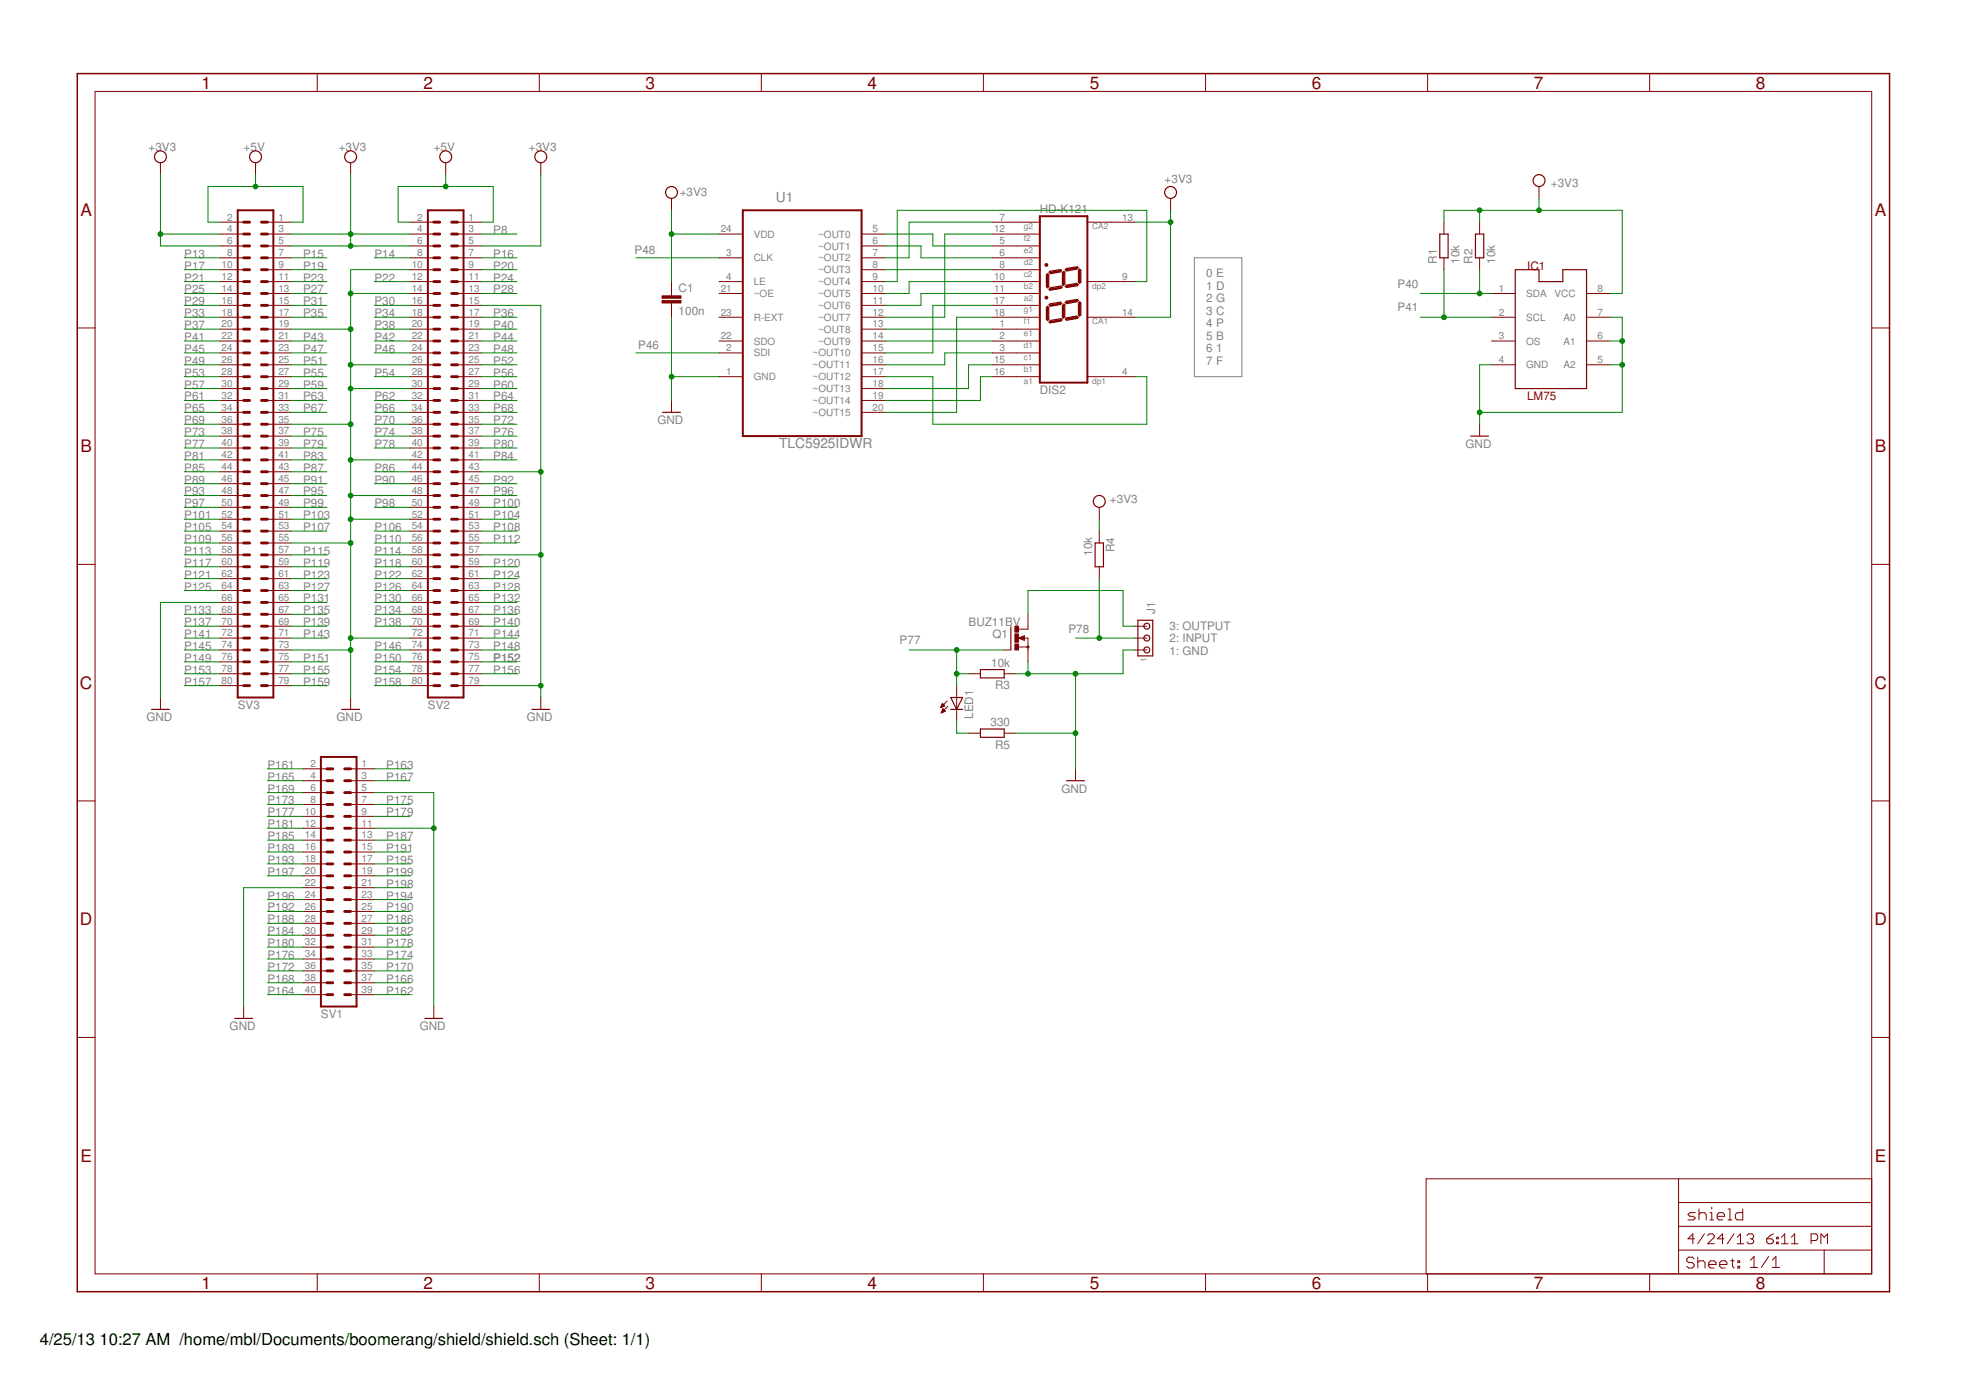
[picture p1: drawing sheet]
<svg xmlns="http://www.w3.org/2000/svg" width="420mm" height="297mm" viewBox="0 0 420 297" stroke-linecap="round" stroke-linejoin="round" font-family="sans-serif">
<path d="M255.2 55.1h10.2v25.4h-10.2z" fill="none" stroke="#808080" stroke-width=".21"/>
<g fill="none" stroke="#800000" stroke-width=".42">
<path d="M50.8 44.9h7.6v104.2h-7.6zM91.4 44.9h7.7v104.2h-7.7zM158.7 44.9h25.4v48.3h-25.4zM222.2 46.2h10.2v35.6h-10.2zM223.9 58.8v2.4M226.5 57.9l-2 .4M227.3 58.3v2.5M230.1 57.3l-2.2 .3M230.7 57.8v2.5M223.9 65.8v2.4M226.5 64.9l-2 .4M226.7 68.4l-2.3 .4"/>
<path d="M226.7 61.4l-2.3 .4M227.3 65.3v2.5M230.1 64.2l-2.2 .4M230.1 67.8l-2.2 .4M230.1 60.8l-2.2 .4M230.7 64.7v2.6M68.6 161.8h7.6v53.3h-7.6z"/>
<circle cx="219.7" cy="138.3" r=".13"/>
</g>
<g fill="none" stroke="#800000" stroke-width=".61">
<path d="M52.1 52.6h1.2M52.1 50h1.2M52.1 47.5h1.2M52.1 57.6h1.2M52.1 55.1h1.2M55.9 52.6h1.2M55.9 50h1.2M55.9 47.5h1.2M55.9 57.6h1.2M55.9 55.1h1.2M92.7 52.6h1.3M92.7 50h1.3"/>
<path d="M92.7 47.5h1.3M92.7 57.6h1.3M92.7 55.1h1.3M96.5 52.6h1.3M96.5 50h1.3M96.5 47.5h1.3M96.5 57.6h1.3M96.5 55.1h1.3M52.1 65.3h1.2M52.1 62.7h1.2M52.1 60.2h1.2M52.1 70.3h1.2"/>
<path d="M52.1 67.8h1.2M52.1 78h1.2M52.1 75.4h1.2M52.1 72.9h1.2M55.9 65.3h1.2M55.9 62.7h1.2M55.9 60.2h1.2M55.9 70.3h1.2M55.9 67.8h1.2M55.9 78h1.2M55.9 75.4h1.2M55.9 72.9h1.2"/>
<path d="M92.7 65.3h1.3M92.7 62.7h1.3M92.7 60.2h1.3M92.7 70.3h1.3M92.7 67.8h1.3M92.7 78h1.3M92.7 75.4h1.3M92.7 72.9h1.3M96.5 65.3h1.3M96.5 62.7h1.3M96.5 60.2h1.3M96.5 70.3h1.3"/>
<path d="M96.5 67.8h1.3M96.5 78h1.3M96.5 75.4h1.3M96.5 72.9h1.3M52.1 83h1.2M52.1 80.5h1.2M52.1 88.1h1.2M52.1 85.6h1.2M52.1 90.7h1.2M52.1 93.2h1.2M52.1 95.7h1.2M52.1 98.3h1.2"/>
<path d="M55.9 83h1.2M55.9 80.5h1.2M55.9 88.1h1.2M55.9 85.6h1.2M55.9 90.7h1.2M55.9 93.2h1.2M55.9 95.7h1.2M55.9 98.3h1.2M92.7 83h1.3M92.7 80.5h1.3M92.7 88.1h1.3M92.7 85.6h1.3"/>
<path d="M92.7 90.7h1.3M92.7 93.2h1.3M92.7 95.7h1.3M92.7 98.3h1.3M96.5 83h1.3M96.5 80.5h1.3M96.5 88.1h1.3M96.5 85.6h1.3M96.5 90.7h1.3M96.5 93.2h1.3M96.5 95.7h1.3M96.5 98.3h1.3"/>
<path d="M52.1 100.8h1.2M52.1 103.4h1.2M52.1 105.9h1.2M52.1 108.4h1.2M52.1 111h1.2M52.1 113.5h1.2M52.1 116h1.2M52.1 118.6h1.2M55.9 100.8h1.2M55.9 103.4h1.2M55.9 105.9h1.2M55.9 108.4h1.2"/>
<path d="M55.9 111h1.2M55.9 113.5h1.2M55.9 116h1.2M55.9 118.6h1.2M92.7 100.8h1.3M92.7 103.4h1.3M92.7 105.9h1.3M92.7 108.4h1.3M92.7 111h1.3M92.7 113.5h1.3M92.7 116h1.3M92.7 118.6h1.3"/>
<path d="M96.5 100.8h1.3M96.5 103.4h1.3M96.5 105.9h1.3M96.5 108.4h1.3M96.5 111h1.3M96.5 113.5h1.3M96.5 116h1.3M96.5 118.6h1.3M52.1 121.1h1.2M52.1 123.7h1.2M52.1 126.2h1.2M52.1 128.7h1.2"/>
<path d="M52.1 131.3h1.2M52.1 133.8h1.2M52.1 136.4h1.2M52.1 138.9h1.2M55.9 121.1h1.2M55.9 123.7h1.2M55.9 126.2h1.2M55.9 128.7h1.2M55.9 131.3h1.2M55.9 133.8h1.2M55.9 136.4h1.2M55.9 138.9h1.2"/>
<path d="M92.7 121.1h1.3M92.7 123.7h1.3M92.7 126.2h1.3M92.7 128.7h1.3M92.7 131.3h1.3M92.7 133.8h1.3M92.7 136.4h1.3M92.7 138.9h1.3M96.5 121.1h1.3M96.5 123.7h1.3M96.5 126.2h1.3M96.5 128.7h1.3"/>
<path d="M96.5 131.3h1.3M96.5 133.8h1.3M96.5 136.4h1.3M96.5 138.9h1.3M52.1 141.4h1.2M52.1 144h1.2M52.1 146.5h1.2M55.9 141.4h1.2M55.9 144h1.2M55.9 146.5h1.2M92.7 141.4h1.3M92.7 144h1.3"/>
<path d="M92.7 146.5h1.3M96.5 141.4h1.3M96.5 144h1.3M96.5 146.5h1.3M69.8 169.4h1.3M69.8 166.8h1.3M69.8 164.3h1.3M69.8 174.5h1.3M69.8 171.9h1.3M69.8 179.5h1.3M69.8 177h1.3M73.7 169.4h1.2"/>
<path d="M73.7 166.8h1.2M73.7 164.3h1.2M73.7 174.5h1.2M73.7 171.9h1.2M73.7 179.5h1.2M73.7 177h1.2M69.8 182.1h1.3M69.8 187.2h1.3M69.8 184.6h1.3M69.8 194.8h1.3M69.8 192.2h1.3M69.8 189.7h1.3"/>
<path d="M69.8 199.9h1.3M69.8 197.3h1.3M73.7 182.1h1.2M73.7 187.2h1.2M73.7 184.6h1.2M73.7 194.8h1.2M73.7 192.2h1.2M73.7 189.7h1.2M73.7 199.9h1.2M73.7 197.3h1.2M69.8 204.9h1.3M69.8 202.4h1.3"/>
<path d="M69.8 207.5h1.3M69.8 210h1.3M69.8 212.6h1.3M73.7 204.9h1.2M73.7 202.4h1.2M73.7 207.5h1.2M73.7 210h1.2M73.7 212.6h1.2"/>
</g>
<g fill="none" stroke="#800000" stroke-width=".21">
<path d="M20.3 19.5h379.7v252.7h-379.7zM67.8 15.7v3.8M115.3 15.7v3.8M162.7 15.7v3.8M210.2 15.7v3.8M257.6 15.7v3.8M305.1 15.7v3.8M352.6 15.7v3.8M34.3 34.8v2.5M54.6 34.8v2.5M74.9 34.8v2.5M95.2 34.8v2.5"/>
<path d="M115.6 34.8v2.5M328.9 39.9v2.5M47 47.5h5.1M47 50h5.1M47 52.6h5.1M47 55.1h5.1M47 57.6h5.1M57.1 47.5h5.1M57.1 50h5.1M57.1 52.6h5.1M57.1 55.1h5.1M57.1 57.6h5.1"/>
<path d="M87.6 47.5h5.1M87.6 50h5.1M87.6 52.6h5.1M87.6 55.1h5.1M87.6 57.6h5.1M97.8 47.5h5.1M97.8 50h5.1M97.8 52.6h5.1M97.8 55.1h5.1M97.8 57.6h5.1M143.5 42.4v2.5M153.7 50h5"/>
<path d="M153.7 55.1h5M184.1 50h5.1M184.1 52.6h5.1M184.1 55.1h5.1M184.1 57.6h5.1M212.1 47.5h10.3M212.1 50h10.3M212.1 52.6h10.3M212.1 55.1h10.3M212.1 57.6h10.3M232.3 47.5h10.2M250.2 42.4v2.5"/>
<path d="M308.6 47.5v2.5M308.6 55.1v2.5M316.2 47.5v2.5M316.2 55.1v2.5M16.5 70.1h3.8M47 60.2h5.1M47 62.7h5.1M47 65.3h5.1M47 67.8h5.1M47 70.3h5.1M47 72.9h5.1M47 75.4h5.1"/>
<path d="M47 78h5.1M57.1 60.2h5.1M57.1 62.7h5.1M57.1 65.3h5.1M57.1 67.8h5.1M57.1 70.3h5.1M57.1 72.9h5.1M57.1 75.4h5.1M57.1 78h5.1M87.6 60.2h5.1M87.6 62.7h5.1M87.6 65.3h5.1"/>
<path d="M87.6 67.8h5.1M87.6 70.3h5.1M87.6 72.9h5.1M87.6 75.4h5.1M87.6 78h5.1M97.8 60.2h5.1M97.8 62.7h5.1M97.8 65.3h5.1M97.8 67.8h5.1M97.8 70.3h5.1M97.8 72.9h5.1M97.8 75.4h5.1"/>
<path d="M97.8 78h5.1M143.5 60.2v3M143.5 64.7v3.1M153.7 60.2h5M153.7 62.7h5M153.7 67.8h5M153.7 72.9h5M153.7 75.4h5M184.1 60.2h5.1M184.1 62.7h5.1M184.1 65.3h5.1M184.1 67.8h5.1"/>
<path d="M184.1 70.3h5.1M184.1 72.9h5.1M184.1 75.4h5.1M184.1 78h5.1M212.1 60.2h10.3M212.1 62.7h10.3M212.1 65.3h10.3M212.1 67.8h10.3M212.1 70.3h10.3M212.1 72.9h10.3M212.1 75.4h10.3M212.1 78h10.3"/>
<path d="M232.3 60.2h10.2M232.3 67.8h10.2M318.7 62.7h5.1M318.7 67.8h5.1M318.7 72.9h5.1M318.7 78h5.1M339.1 62.7h5M339.1 67.8h5M339.1 72.9h5M339.1 78h5M400 70.1h3.8M47 80.5h5.1"/>
<path d="M47 83h5.1M47 85.6h5.1M47 88.1h5.1M47 90.7h5.1M47 93.2h5.1M47 95.7h5.1M47 98.3h5.1M57.1 80.5h5.1M57.1 83h5.1M57.1 85.6h5.1M57.1 88.1h5.1M57.1 90.7h5.1"/>
<path d="M57.1 93.2h5.1M57.1 95.7h5.1M57.1 98.3h5.1M87.6 80.5h5.1M87.6 83h5.1M87.6 85.6h5.1M87.6 88.1h5.1M87.6 90.7h5.1M87.6 93.2h5.1M87.6 95.7h5.1M87.6 98.3h5.1M97.8 80.5h5.1"/>
<path d="M97.8 83h5.1M97.8 85.6h5.1M97.8 88.1h5.1M97.8 90.7h5.1M97.8 93.2h5.1M97.8 95.7h5.1M97.8 98.3h5.1M143.5 85.6v2.5M153.7 80.5h5M184.1 80.5h5.1M184.1 83h5.1M184.1 85.6h5.1"/>
<path d="M184.1 88.1h5.1M212.1 80.5h10.3M232.3 80.5h10.2M316.2 90.7v2.5M47 100.8h5.1M47 103.4h5.1M47 105.9h5.1M47 108.4h5.1M47 111h5.1M47 113.5h5.1M47 116h5.1M47 118.6h5.1"/>
<path d="M57.1 100.8h5.1M57.1 103.4h5.1M57.1 105.9h5.1M57.1 108.4h5.1M57.1 111h5.1M57.1 113.5h5.1M57.1 116h5.1M57.1 118.6h5.1M87.6 100.8h5.1M87.6 103.4h5.1M87.6 105.9h5.1M87.6 108.4h5.1"/>
<path d="M87.6 111h5.1M87.6 113.5h5.1M87.6 116h5.1M87.6 118.6h5.1M97.8 100.8h5.1M97.8 103.4h5.1M97.8 105.9h5.1M97.8 108.4h5.1M97.8 111h5.1M97.8 113.5h5.1M97.8 116h5.1M97.8 118.6h5.1"/>
<path d="M234.9 108.4v2.6M234.9 113.5v2.5M16.5 120.6h3.8M47 121.1h5.1M47 123.7h5.1M47 126.2h5.1M47 128.7h5.1M47 131.3h5.1M47 133.8h5.1M47 136.4h5.1M47 138.9h5.1M57.1 121.1h5.1"/>
<path d="M57.1 123.7h5.1M57.1 126.2h5.1M57.1 128.7h5.1M57.1 131.3h5.1M57.1 133.8h5.1M57.1 136.4h5.1M57.1 138.9h5.1M87.6 121.1h5.1M87.6 123.7h5.1M87.6 126.2h5.1M87.6 128.7h5.1M87.6 131.3h5.1"/>
<path d="M87.6 133.8h5.1M87.6 136.4h5.1M87.6 138.9h5.1M97.8 121.1h5.1M97.8 123.7h5.1M97.8 126.2h5.1M97.8 128.7h5.1M97.8 131.3h5.1M97.8 133.8h5.1M97.8 136.4h5.1M97.8 138.9h5.1M214.6 138.9h1.4"/>
<path d="M217.7 138.3h2M217.7 136.4l1.2-.6v1.1zM218.8 136.4h.9v5M219.7 131.3v3.2h-2M234.9 121.1v2.6M242.5 133.8h2.6M242.5 136.4h2.6M242.5 138.9h2.6M400 120.6h3.8M34.3 149.1v2.5M47 141.4h5.1M47 144h5.1"/>
<path d="M47 146.5h5.1M57.1 141.4h5.1M57.1 144h5.1M57.1 146.5h5.1M74.9 149.1v2.5M87.6 141.4h5.1M87.6 144h5.1M87.6 146.5h5.1M97.8 141.4h5.1M97.8 144h5.1M97.8 146.5h5.1M115.6 149.1v2.5"/>
<path d="M201.1 151.2h.1M201.1 151h.4M201.1 150.9h.6M201.2 150.8h.7M201.2 152.2h.2M201.3 150.7h.5M201.3 152.1h.4M201.3 150.6h.3M201.3 152h.7M201.4 150.4h.1M201.4 151.9h.6M201.4 150.3l.5 .5-.9 .4z"/>
<path d="M201.4 151.8h.4M201.5 151.6h.2M201.5 151.5h.1M202 152l-.5-.5-.4 .9M202 152l-.9 .4M202.4 149.8l-1.4 1.4M202.5 151l-1.4 1.4M204.4 146.5v7.6M207 144h2.5M207 156.7h2.5M214.6 144h2.5M214.6 156.7h2.5"/>
<path d="M16.5 171.2h3.8M64.8 164.3h5M64.8 166.8h5M64.8 169.4h5M64.8 171.9h5M64.8 174.5h5M64.8 177h5M64.8 179.5h5M74.9 164.3h5.1M74.9 166.8h5.1M74.9 169.4h5.1M74.9 171.9h5.1"/>
<path d="M74.9 174.5h5.1M74.9 177h5.1M74.9 179.5h5.1M229.8 164.3v2.5M400 171.2h3.8M64.8 182.1h5M64.8 184.6h5M64.8 187.2h5M64.8 189.7h5M64.8 192.2h5M64.8 194.8h5M64.8 197.3h5"/>
<path d="M64.8 199.9h5M74.9 182.1h5.1M74.9 184.6h5.1M74.9 187.2h5.1M74.9 189.7h5.1M74.9 192.2h5.1M74.9 194.8h5.1M74.9 197.3h5.1M74.9 199.9h5.1M52.1 215.1v2.5M64.8 202.4h5M64.8 204.9h5"/>
<path d="M64.8 207.5h5M64.8 210h5M64.8 212.6h5M74.9 202.4h5.1M74.9 204.9h5.1M74.9 207.5h5.1M74.9 210h5.1M74.9 212.6h5.1M92.7 215.1v2.5M16.5 221.7h3.8M400 221.7h3.8M358.7 251.9v20.3"/>
<path d="M358.7 257h41.3M362.3 259.1h-1.2l-.4 .4 .4 .4h.8l.4 .4-.4 .4h-1.2M363.1 259.5l.4-.4h.8l.3 .4v1.2M363.1 258.4v2.3M365.4 259.1h.4v1.6M365.8 258v.4M367 259.9h1.6v-.4l-.4-.4h-.8l-.4 .4v.8l.4 .4h.8M369.3 258.4h.4v2.3M372.4 258.4v2.3h-1.1l-.4-.4v-.8l.4-.4h1.1M400 251.9h-95.2v20.3M67.8 272.2v3.8M115.3 272.2v3.8"/>
<path d="M162.7 272.2v3.8M210.2 272.2v3.8M257.6 272.2v3.8M305.1 272.2v3.8M352.6 272.2v3.8M358.7 267.1h41.3M358.7 262.1h41.3M362.1 269l-.4-.4h-.8l-.4 .4v.4l.4 .4h.8l.4 .4v.4l-.4 .4h-.8l-.4-.4M362.1 264.7h-1.4l1.1-1v2.1M362.8 268.6v2.4M362.8 269.8l.4-.4h.8l.4 .4v1.2M364.3 263.7l-1.5 2.1"/>
<path d="M365 264l.3-.3h.7l.4 .3v.4l-1.4 1.4h1.4M365.2 270.2h1.5v-.4l-.4-.4h-.7l-.4 .4v.8l.4 .4h.7M365.4 260.7h.8M367.5 270.2h1.6v-.4l-.4-.4h-.8l-.4 .4v.8l.4 .4h.8M368.4 264.7h-1.3l1-1v2.1M369.3 260.7h.8M369.8 269.4h.8M370.2 269v1.6l.4 .4M370.6 263.7l-1.5 2.1M371.3 265.8h1.4M371.3 264.4l.7-.7v2.1M371.4 269.4h.4v.4h-.4z"/>
<path d="M371.4 270.6h.4v.4h-.4zM373.4 264l.3-.3h.7l.4 .3v.4l-.4 .3M374.1 264.7h.3M374.1 269.3l.8-.8v2.3M374.1 270.8h1.5M374.4 264.7l.4 .4v.3l-.4 .4h-.7l-.3-.4M377.6 264.7h1l.4 .4v.3l-.4 .4h-.7l-.3-.4zM378 268.5l-1.6 2.3M378.8 270.8h1.5M378.8 269.3l.7-.8v2.3M379 263.7l-.7 .3-.7 .7M379.7 264.4h.3v.3h-.3z"/>
<path d="M379.7 265.4h.3v.4h-.3zM380.7 265.8h1.4M380.7 264.4l.7-.7v2.1M382.8 265.8h1.4M382.8 264.4l.7-.7v2.1M387.1 265.1h1l.4-.4v-.7l-.4-.3h-1v2.1M389.1 265.8v-2.1l.7 .7 .7-.7v2.1M389.8 267.1v5.1"/>
</g>
<g fill="none" stroke="#800000" stroke-width=".25">
<path d="M223.6 58.7l.3-.2 .2 .2v2.6l-.2 .2-.3-.2zM224.2 58.2l.2-.2 2.3-.4 .2 .2-.2 .3-2.2 .4zM227.1 58.3l.3-.3 .2 .2v2.5l-.4 .3-.1-.2zM227.6 57.6l.3-.2 2.3-.4 .2 .2-.3 .3-2.2 .4zM230.7 57.5l.3 .3v2.5l-.3 .3-.2-.3v-2.5zM307.7 50h1.8v5.1h-1.8zM315.3 50h1.8v5.1h-1.8zM323.8 57.6h5.1v2.6h5.1v-2.6h5.1v25.4h-15.3zM223.6 65.7l.3-.3 .2 .3v2.5l-.2 .3-.3-.3zM224.4 64.9l2.3-.3 .2 .2-.2 .3-2.2 .3-.3-.2zM224.5 61.5l2.2-.4 .3 .3-.3 .2-2.3 .4-.2-.2zM224.5 68.5l2.2-.4 .3 .2-.3 .3-2.3 .4-.2-.2z"/>
<path d="M227.1 65.3l.3-.3 .2 .2v2.5l-.4 .3-.1-.2zM227.6 64.6l.3-.2 2.3-.4 .2 .2-.3 .3-2.2 .4zM227.9 67.9l2.2-.4 .3 .3-.2 .3-2.3 .3-.2-.2zM227.9 60.9l2.2-.3 .3 .3-.2 .2-2.3 .3-.2-.2zM230.5 64.7l.2-.2 .3 .2v2.6l-.3 .2-.2-.2zM141.6 88.1h3.8M314.3 93.2h3.8M234 116h1.8v5.1h-1.8zM216 133.9v5M243.2 132.5h3.2v7.7h-3.2zM32.4 151.6h3.8M73 151.6h3.8"/>
<path d="M113.7 151.6h3.8M203.2 151.6h2.5M203.2 149.1h2.5l-1.3 2.5zM209.5 143.1h5.1v1.8h-5.1zM209.5 155.8h5.1v1.8h-5.1zM227.9 166.8h3.9M50.2 217.6h3.8M90.8 217.6h3.8"/>
<circle cx="34.3" cy="33.5" r="1.27"/>
<circle cx="54.6" cy="33.5" r="1.27"/>
<circle cx="74.9" cy="33.5" r="1.27"/>
<circle cx="95.2" cy="33.5" r="1.27"/>
<circle cx="115.6" cy="33.5" r="1.27"/>
<circle cx="328.9" cy="38.6" r="1.27"/>
<circle cx="143.5" cy="41.1" r="1.27"/>
<circle cx="250.2" cy="41.1" r="1.27"/>
<circle cx="234.9" cy="107.1" r="1.27"/>
<circle cx="245.1" cy="136.4" r=".64"/>
<circle cx="245.1" cy="138.9" r=".64"/>
<circle cx="245.1" cy="133.8" r=".64"/>
</g>
<g fill="none" stroke="#800000" stroke-width=".32">
<path d="M16.5 15.7h387.3v260.3h-387.3zM223.6 56.5v.2M223.6 63.5v.2M218.8 136.1l-.9 .3 .9 .2v-.2h-.3"/>
<circle cx="223.6" cy="56.6" r=".25"/>
<circle cx="223.6" cy="63.6" r=".25"/>
</g>
<g fill="#800000" stroke="#800000" stroke-width=".21">
<path d="M141.5 63.2h4v.5h-4z"/>
<path d="M141.5 64.2h4v.5h-4z"/>
<path d="M216.9 137.6h.8v1.3h-.8z"/>
<path d="M216.9 133.8h.8v1.3h-.8z"/>
<path d="M216.9 135.5h.8v1.7h-.8z"/>
</g>
<g fill="none" stroke="#008000" stroke-width=".21">
<path d="M34.3 37.3v15.3h12.7M54.6 37.3v2.6M74.9 37.3v15.3M95.2 37.3v2.6M115.6 37.3v15.3h-12.7M34.3 50h12.7M39.4 55.1h7.6M39.4 57.6h7.6M47 47.5h-2.6v-7.6h20.4v7.6h-2.6M62.2 55.1h7.6M62.2 57.6h7.6M62.2 50h25.4"/>
<path d="M62.2 52.6h25.4M80 55.1h7.6M87.6 57.6h-12.7v91.5M87.6 47.5h-2.5v-7.6h20.3v7.6h-2.5M102.9 55.1h7.6M102.9 57.6h7.6M102.9 50h7.6M135.9 55.1h17.8M143.5 50h10.2M143.5 44.9v15.3M189.2 52.6h7.6v2.5h15.3M189.2 57.6h22.9"/>
<path d="M189.2 50h10.2v2.6h12.7M212.1 47.5h-17.8v7.6h-5.1M212.1 50h-10.2v17.8h-12.7M242.5 47.5h7.7M250.2 44.9v22.9h-7.7M308.6 47.5v-2.6h38.1v17.8h-2.6M308.6 57.6v10.2M316.2 44.9v2.6M316.2 57.6v5.1M328.9 42.4v2.5M39.4 60.2h7.6M39.4 65.3h7.6"/>
<path d="M39.4 67.8h7.6M39.4 70.3h7.6M39.4 72.9h7.6M39.4 75.4h7.6M39.4 78h7.6M39.4 62.7h7.6M62.2 60.2h7.6M62.2 65.3h7.6M62.2 67.8h7.6M62.2 70.3h12.7M62.2 72.9h7.6M62.2 75.4h7.6"/>
<path d="M62.2 78h7.6M62.2 62.7h7.6M74.9 78h12.7M74.9 62.7h12.7M80 60.2h7.6M80 65.3h7.6M80 67.8h7.6M80 70.3h7.6M80 72.9h7.6M80 75.4h7.6M102.9 60.2h7.6M102.9 65.3h12.7v83.8"/>
<path d="M102.9 67.8h7.6M102.9 70.3h7.6M102.9 72.9h7.6M102.9 75.4h7.6M102.9 78h7.6M102.9 62.7h7.6M135.9 75.4h17.8M143.5 67.8v17.8M189.2 60.2h2.5v-15.3h53.4v15.3h-2.6M189.2 70.3h22.9M189.2 72.9h22.9M212.1 60.2h-17.8v2.5h-5.1"/>
<path d="M212.1 62.7h-15.3v2.6h-7.6M212.1 65.3h-12.7v10.1h-10.2M212.1 67.8h-7.7v20.3h-15.2M212.1 75.4h-10.2v2.6h-12.7M212.1 78h-5.1v5h-17.8M303.5 67.8h15.2M303.5 62.7h15.2M318.7 78h-2.5v12.7M344.1 67.8h2.6v20.3h-30.5M344.1 72.9h2.6M344.1 78h2.6M39.4 80.5h7.6"/>
<path d="M39.4 85.6h7.6M39.4 88.1h7.6M39.4 90.7h7.6M39.4 93.2h7.6M39.4 95.7h7.6M39.4 98.3h7.6M39.4 83h7.6M62.2 80.5h7.6M62.2 85.6h7.6M62.2 88.1h7.6M62.2 90.7h12.7M62.2 93.2h7.6"/>
<path d="M62.2 95.7h7.6M62.2 98.3h7.6M62.2 83h7.6M74.9 98.3h12.7M74.9 83h12.7M80 80.5h7.6M80 85.6h7.6M80 88.1h7.6M80 90.7h7.6M80 93.2h7.6M80 95.7h7.6M102.9 80.5h7.6"/>
<path d="M102.9 85.6h7.6M102.9 88.1h7.6M102.9 90.7h7.6M102.9 93.2h7.6M102.9 95.7h7.6M102.9 98.3h7.6M102.9 83h7.6M143.5 80.5h10.2M189.2 80.5h10.2v10.2h45.7v-10.2h-2.6M212.1 80.5h-2.6v5.1h-20.3M39.4 100.8h7.6M39.4 103.4h7.6"/>
<path d="M39.4 108.4h7.6M39.4 113.5h7.6M39.4 116h7.6M39.4 118.6h7.6M39.4 111h7.6M39.4 105.9h7.6M62.2 100.8h7.6M62.2 103.4h7.6M62.2 108.4h7.6M62.2 113.5h7.6M62.2 116h12.7M62.2 118.6h7.6"/>
<path d="M62.2 111h7.6M62.2 105.9h7.6M74.9 111h12.7M74.9 105.9h12.7M80 100.8h7.6M80 103.4h7.6M80 108.4h7.6M80 113.5h7.6M80 116h7.6M80 118.6h7.6M102.9 100.8h12.7M102.9 103.4h7.6"/>
<path d="M102.9 108.4h7.6M102.9 113.5h7.6M102.9 116h7.6M102.9 118.6h12.7M102.9 111h7.6M102.9 105.9h7.6M234.9 111v2.5M39.4 136.4h7.6M39.4 121.1h7.6M39.4 123.7h7.6M39.4 126.2h7.6M39.4 131.3h7.6"/>
<path d="M39.4 133.8h7.6M39.4 138.9h7.6M47 128.7h-12.7v20.4M62.2 136.4h7.6M62.2 121.1h7.6M62.2 123.7h7.6M62.2 126.2h7.6M62.2 128.7h7.6M62.2 131.3h7.6M62.2 133.8h7.6M62.2 138.9h12.7M74.9 136.4h12.7"/>
<path d="M80 121.1h7.6M80 123.7h7.6M80 126.2h7.6M80 128.7h7.6M80 131.3h7.6M80 133.8h7.6M80 138.9h7.6M102.9 136.4h7.6M102.9 121.1h7.6M102.9 123.7h7.6M102.9 126.2h7.6M102.9 128.7h7.6"/>
<path d="M102.9 131.3h7.6M102.9 133.8h7.6M102.9 138.9h7.6M194.3 138.9h20.3M204.4 138.9v7.6M219.7 131.3v-5.1h20.3v7.6h2.5M229.8 136.4h12.7M234.9 123.7v12.7M242.5 138.9h-2.5v5.1h-22.9M39.4 141.4h7.6M39.4 144h7.6M39.4 146.5h7.6"/>
<path d="M62.2 141.4h7.6M62.2 144h7.6M62.2 146.5h7.6M80 141.4h7.6M80 144h7.6M80 146.5h7.6M102.9 141.4h7.6M102.9 144h7.6M102.9 146.5h12.7M204.4 144h2.6M204.4 154.1v2.6h2.6M217.1 156.7h12.7"/>
<path d="M219.7 141.4v2.6M229.8 144v20.3M57.1 164.3h7.7M57.1 166.8h7.7M57.1 171.9h7.7M57.1 174.5h7.7M57.1 179.5h7.7M57.1 169.4h7.7M57.1 177h7.7M80 164.3h7.6M80 166.8h7.6M80 171.9h7.6"/>
<path d="M80 174.5h7.6M80 179.5h7.6M80 169.4h12.7v45.7M80 177h12.7M57.1 182.1h7.7M57.1 184.6h7.7M57.1 187.2h7.7M57.1 192.2h7.7M57.1 194.8h7.7M57.1 197.3h7.7M57.1 199.9h7.7M64.8 189.7h-12.7v25.4"/>
<path d="M80 182.1h7.6M80 184.6h7.6M80 187.2h7.6M80 192.2h7.6M80 194.8h7.6M80 197.3h7.6M80 199.9h7.6M80 189.7h7.6M57.1 202.4h7.7M57.1 204.9h7.7M57.1 207.5h7.7M57.1 210h7.7"/>
<path d="M57.1 212.6h7.7M80 202.4h7.6M80 204.9h7.6M80 207.5h7.6M80 210h7.6M80 212.6h7.6"/>
</g>
<g fill="#008000" stroke="#008000" stroke-width=".21">
<circle cx="234.9" cy="136.4" r=".51"/>
<circle cx="316.2" cy="62.7" r=".51"/>
<circle cx="92.7" cy="177" r=".51"/>
<circle cx="74.9" cy="90.7" r=".51"/>
<circle cx="74.9" cy="116" r=".51"/>
<circle cx="74.9" cy="138.9" r=".51"/>
<circle cx="74.9" cy="62.7" r=".51"/>
<circle cx="74.9" cy="70.3" r=".51"/>
<circle cx="74.9" cy="78" r=".51"/>
<circle cx="74.9" cy="83" r=".51"/>
<circle cx="74.9" cy="98.3" r=".51"/>
<circle cx="74.9" cy="105.9" r=".51"/>
<circle cx="74.9" cy="111" r=".51"/>
<circle cx="74.9" cy="136.4" r=".51"/>
<circle cx="115.6" cy="146.5" r=".51"/>
<circle cx="115.6" cy="118.6" r=".51"/>
<circle cx="115.6" cy="100.8" r=".51"/>
<circle cx="143.5" cy="80.5" r=".51"/>
<circle cx="346.7" cy="72.9" r=".51"/>
<circle cx="346.7" cy="78" r=".51"/>
<circle cx="316.2" cy="88.1" r=".51"/>
<circle cx="219.7" cy="144" r=".51"/>
<circle cx="229.8" cy="144" r=".51"/>
<circle cx="229.8" cy="156.7" r=".51"/>
<circle cx="308.6" cy="67.8" r=".51"/>
<circle cx="204.4" cy="138.9" r=".51"/>
<circle cx="204.4" cy="144" r=".51"/>
<circle cx="34.3" cy="50" r=".51"/>
<circle cx="74.9" cy="50" r=".51"/>
<circle cx="74.9" cy="52.6" r=".51"/>
<circle cx="143.5" cy="50" r=".51"/>
<circle cx="250.2" cy="47.5" r=".51"/>
<circle cx="328.9" cy="44.9" r=".51"/>
<circle cx="316.2" cy="44.9" r=".51"/>
<circle cx="54.6" cy="39.9" r=".51"/>
<circle cx="95.2" cy="39.9" r=".51"/>
</g>
<g font-size="3.7" fill="#800000">
<text x="43" y="18.9">1</text>
<text x="90.5" y="18.9">2</text>
<text x="138" y="18.9">3</text>
<text x="185.4" y="18.9">4</text>
<text x="232.9" y="18.9">5</text>
<text x="280.3" y="18.9">6</text>
<text x="327.8" y="18.9">7</text>
<text x="375.3" y="18.9">8</text>
<text x="17.2" y="46.1">A</text>
<text x="400.7" y="46.1">A</text>
<text x="17.2" y="96.6">B</text>
<text x="400.7" y="96.6">B</text>
<text x="17.1" y="147.2">C</text>
<text x="400.6" y="147.2">C</text>
<text x="17.1" y="197.7">D</text>
<text x="400.6" y="197.7">D</text>
<text x="17.2" y="248.2">E</text>
<text x="400.7" y="248.2">E</text>
<text x="43" y="275.4">1</text>
<text x="90.5" y="275.4">2</text>
<text x="138" y="275.4">3</text>
<text x="185.4" y="275.4">4</text>
<text x="232.9" y="275.4">5</text>
<text x="280.3" y="275.4">6</text>
<text x="327.8" y="275.4">7</text>
<text x="375.3" y="275.4">8</text>
</g>
<g font-size="3.5">
<text x="8.5" y="287.5">4/25/13</text>
<text x="21.3" y="287.5">10:27 AM /home/mbl/Documents/boomerang/shield/shield.sch (Sheet: 1/1)</text>
</g>
<g font-size="2.9" fill="#808080">
<text x="165.8" y="43.1">U1</text>
<text x="166.5" y="95.8">TLC5925IDWR</text>
</g>
<g font-size="2.5" fill="#808080">
<text x="31.8" y="32.2">+3V3</text>
<text x="52.1" y="32.2">+5V</text>
<text x="72.4" y="32.2">+3V3</text>
<text x="92.7" y="32.2">+5V</text>
<text x="113" y="32.2">+3V3</text>
<text x="145.3" y="41.9">+3V3</text>
<text x="248.9" y="39.1">+3V3</text>
<text x="331.4" y="39.9">+3V3</text>
<text x="222.2" y="45.4">HD-K121</text>
<text x="105.4" y="50">P8</text>
<text x="39.4" y="55.1">P13</text>
<text x="39.4" y="57.6">P17</text>
<text x="64.8" y="57.6">P19</text>
<text x="64.8" y="55.1">P15</text>
<text x="80" y="55.1">P14</text>
<text x="105.4" y="57.6">P20</text>
<text x="105.4" y="55.1">P16</text>
<text x="135.6" y="54.3">P48</text>
<text x="257.8" y="59.3">0 E</text>
<text x="307.1" y="56.4" transform="rotate(-90 307.1 56.4)">R1</text>
<text x="311.9" y="56.4" transform="rotate(-90 311.9 56.4)">10k</text>
<text x="314.7" y="56.4" transform="rotate(-90 314.7 56.4)">R2</text>
<text x="319.5" y="56.4" transform="rotate(-90 319.5 56.4)">10k</text>
<text x="39.4" y="60.2">P21</text>
<text x="39.4" y="62.7">P25</text>
<text x="39.4" y="65.3">P29</text>
<text x="64.8" y="65.3">P31</text>
<text x="64.8" y="62.7">P27</text>
<text x="64.8" y="60.2">P23</text>
<text x="80" y="60.2">P22</text>
<text x="80" y="65.3">P30</text>
<text x="105.4" y="62.7">P28</text>
<text x="105.4" y="60.2">P24</text>
<text x="145" y="62.3">C1</text>
<text x="257.8" y="61.9">1 D</text>
<text x="257.8" y="64.6">2 G</text>
<text x="298.7" y="61.4">P40</text>
<text x="39.4" y="67.8">P33</text>
<text x="39.4" y="70.3">P37</text>
<text x="64.8" y="67.8">P35</text>
<text x="80" y="67.8">P34</text>
<text x="80" y="70.3">P38</text>
<text x="105.4" y="70.3">P40</text>
<text x="105.4" y="67.8">P36</text>
<text x="145" y="67.4">100n</text>
<text x="257.8" y="67.3">3 C</text>
<text x="257.8" y="70">4 P</text>
<text x="298.7" y="66.5">P41</text>
<text x="39.4" y="72.9">P41</text>
<text x="39.4" y="75.4">P45</text>
<text x="39.4" y="78">P49</text>
<text x="64.8" y="78">P51</text>
<text x="64.8" y="75.4">P47</text>
<text x="64.8" y="72.9">P43</text>
<text x="80" y="72.9">P42</text>
<text x="80" y="75.4">P46</text>
<text x="105.4" y="78">P52</text>
<text x="105.4" y="75.4">P48</text>
<text x="105.4" y="72.9">P44</text>
<text x="136.4" y="74.6">P46</text>
<text x="257.8" y="72.6">5 B</text>
<text x="257.8" y="75.3">6</text>
<text x="257.8" y="78">7 F</text>
<text x="259.9" y="75.3">1</text>
<text x="39.4" y="80.5">P53</text>
<text x="39.4" y="83">P57</text>
<text x="64.8" y="83">P59</text>
<text x="64.8" y="80.5">P55</text>
<text x="80" y="80.5">P54</text>
<text x="105.4" y="83">P60</text>
<text x="105.4" y="80.5">P56</text>
<text x="39.4" y="85.6">P61</text>
<text x="39.4" y="88.1">P65</text>
<text x="64.8" y="88.1">P67</text>
<text x="64.8" y="85.6">P63</text>
<text x="80" y="85.6">P62</text>
<text x="80" y="88.1">P66</text>
<text x="105.4" y="88.1">P68</text>
<text x="105.4" y="85.6">P64</text>
<text x="222.2" y="84.2">DIS2</text>
<text x="39.4" y="90.6">P69</text>
<text x="39.4" y="93.2">P73</text>
<text x="39.4" y="95.7">P77</text>
<text x="64.8" y="95.7">P79</text>
<text x="64.8" y="93.2">P75</text>
<text x="80" y="90.6">P70</text>
<text x="80" y="93.2">P74</text>
<text x="80" y="95.7">P78</text>
<text x="105.4" y="95.7">P80</text>
<text x="105.4" y="93.2">P76</text>
<text x="105.4" y="90.6">P72</text>
<text x="140.5" y="90.6">GND</text>
<text x="313.2" y="95.7">GND</text>
<text x="39.4" y="98.3">P81</text>
<text x="39.4" y="100.8">P85</text>
<text x="64.8" y="100.8">P87</text>
<text x="64.8" y="98.3">P83</text>
<text x="80" y="100.8">P86</text>
<text x="105.4" y="98.3">P84</text>
<text x="39.4" y="103.3">P89</text>
<text x="39.4" y="105.9">P93</text>
<text x="64.8" y="105.9">P95</text>
<text x="64.8" y="103.3">P91</text>
<text x="80" y="103.3">P90</text>
<text x="105.4" y="105.9">P96</text>
<text x="105.4" y="103.3">P92</text>
<text x="237.2" y="107.4">+3V3</text>
<text x="39.4" y="108.4">P97</text>
<text x="39.4" y="111">P101</text>
<text x="39.4" y="113.5">P105</text>
<text x="64.8" y="113.5">P107</text>
<text x="64.8" y="111">P103</text>
<text x="64.8" y="108.4">P99</text>
<text x="80" y="108.4">P98</text>
<text x="80" y="113.5">P106</text>
<text x="105.4" y="113.5">P108</text>
<text x="105.4" y="111">P104</text>
<text x="105.4" y="108.4">P100</text>
<text x="39.4" y="116">P109</text>
<text x="39.4" y="118.6">P113</text>
<text x="64.8" y="118.6">P115</text>
<text x="80" y="116">P110</text>
<text x="80" y="118.6">P114</text>
<text x="105.4" y="116">P112</text>
<text x="233.4" y="118.8" transform="rotate(-90 233.4 118.8)">10k</text>
<text x="238.2" y="118" transform="rotate(-90 238.2 118)">R4</text>
<text x="39.4" y="121.1">P117</text>
<text x="39.4" y="123.7">P121</text>
<text x="64.8" y="123.7">P123</text>
<text x="64.8" y="121.1">P119</text>
<text x="80" y="121.1">P118</text>
<text x="80" y="123.7">P122</text>
<text x="105.4" y="123.7">P124</text>
<text x="105.4" y="121.1">P120</text>
<text x="39.4" y="126.2">P125</text>
<text x="39.4" y="131.3">P133</text>
<text x="64.8" y="131.3">P135</text>
<text x="64.8" y="128.7">P131</text>
<text x="64.8" y="126.2">P127</text>
<text x="80" y="126.2">P126</text>
<text x="80" y="128.7">P130</text>
<text x="80" y="131.3">P134</text>
<text x="105.4" y="131.3">P136</text>
<text x="105.4" y="128.7">P132</text>
<text x="105.4" y="126.2">P128</text>
<text x="246.9" y="131.3" transform="rotate(-90 246.9 131.3)">J1</text>
<text x="39.4" y="133.8">P137</text>
<text x="39.4" y="136.4">P141</text>
<text x="64.8" y="136.4">P143</text>
<text x="64.8" y="133.8">P139</text>
<text x="80" y="133.8">P138</text>
<text x="105.4" y="136.4">P144</text>
<text x="105.4" y="133.8">P140</text>
<text x="192.3" y="137.6">P77</text>
<text x="207" y="133.8">BUZ11BV</text>
<text x="212.1" y="136.4">Q1</text>
<text x="228.3" y="135.3">P78</text>
<text x="249.9" y="134.6">3: OUTPUT</text>
<text x="249.9" y="137.2">2: INPUT</text>
<text x="39.4" y="138.9">P145</text>
<text x="39.4" y="141.4">P149</text>
<text x="39.4" y="144">P153</text>
<text x="64.8" y="144">P155</text>
<text x="64.8" y="141.4">P151</text>
<text x="80" y="138.9">P146</text>
<text x="80" y="141.4">P150</text>
<text x="80" y="144">P154</text>
<text x="105.4" y="144">P156</text>
<text x="105.4" y="141.4">P152</text>
<text x="105.4" y="138.9">P148</text>
<text x="211.8" y="142.5">10k</text>
<text x="249.9" y="139.9">1: GND</text>
<text x="39.4" y="146.5">P157</text>
<text x="64.8" y="146.5">P159</text>
<text x="80" y="146.5">P158</text>
<text x="212.7" y="147.3">R3</text>
<text x="31.3" y="154.1">GND</text>
<text x="50.8" y="151.6">SV3</text>
<text x="71.9" y="154.1">GND</text>
<text x="91.4" y="151.6">SV2</text>
<text x="112.6" y="154.1">GND</text>
<text x="208" y="153.6" transform="rotate(-90 208 153.6)">LED1</text>
<text x="211.7" y="155.2">330</text>
<text x="212.7" y="160">R5</text>
<text x="57.2" y="164.3">P161</text>
<text x="57.2" y="166.8">P165</text>
<text x="82.5" y="164.3">P163</text>
<text x="82.5" y="166.8">P167</text>
<text x="57.2" y="169.4">P169</text>
<text x="57.2" y="171.9">P173</text>
<text x="82.5" y="171.9">P175</text>
<text x="226.8" y="169.4">GND</text>
<text x="57.2" y="174.5">P177</text>
<text x="57.2" y="177">P181</text>
<text x="57.2" y="179.5">P185</text>
<text x="82.5" y="174.5">P179</text>
<text x="82.5" y="179.5">P187</text>
<text x="57.2" y="182.1">P189</text>
<text x="57.2" y="184.6">P193</text>
<text x="82.5" y="182.1">P191</text>
<text x="82.5" y="184.6">P195</text>
<text x="57.2" y="187.2">P197</text>
<text x="82.5" y="187.2">P199</text>
<text x="82.5" y="189.7">P198</text>
<text x="57.2" y="192.2">P196</text>
<text x="57.2" y="194.8">P192</text>
<text x="57.2" y="197.3">P188</text>
<text x="82.5" y="194.8">P190</text>
<text x="82.5" y="197.3">P186</text>
<text x="82.5" y="192.2">P194</text>
<text x="57.2" y="199.8">P184</text>
<text x="57.2" y="202.4">P180</text>
<text x="82.5" y="199.8">P182</text>
<text x="82.5" y="202.4">P178</text>
<text x="57.2" y="204.9">P176</text>
<text x="57.2" y="207.5">P172</text>
<text x="82.5" y="204.9">P174</text>
<text x="82.5" y="207.5">P170</text>
<text x="57.2" y="210">P168</text>
<text x="57.2" y="212.5">P164</text>
<text x="82.5" y="210">P166</text>
<text x="82.5" y="212.5">P162</text>
<text x="49.1" y="220.2">GND</text>
<text x="68.6" y="217.6">SV1</text>
<text x="89.7" y="220.2">GND</text>
</g>
<g font-size="2.5" fill="#800000">
<text x="326.4" y="57.6">IC1</text>
<text x="326.4" y="85.6">LM75</text>
</g>
<g font-size="2.1" fill="#808080">
<text x="48.6" y="47.1">2</text>
<text x="59.5" y="47.1">1</text>
<text x="89.2" y="47.1">2</text>
<text x="100.1" y="47.1">1</text>
<text x="213.6" y="47.1">7</text>
<text x="239.8" y="47.1">13</text>
<text x="48.6" y="49.7">4</text>
<text x="48.6" y="52.2">6</text>
<text x="59.5" y="49.7">3</text>
<text x="59.5" y="52.2">5</text>
<text x="89.2" y="49.7">4</text>
<text x="89.2" y="52.2">6</text>
<text x="100.1" y="49.7">3</text>
<text x="100.1" y="52.2">5</text>
<text x="154" y="49.7">24</text>
<text x="161.1" y="50.8">VDD</text>
<text x="174.8" y="50.8">~OUT0</text>
<text x="174.8" y="53.3">~OUT1</text>
<text x="186.5" y="49.7">5</text>
<text x="186.5" y="52.2">6</text>
<text x="212.4" y="49.7">12</text>
<text x="213.6" y="52.2">5</text>
<text x="47.4" y="57.3">10</text>
<text x="47.4" y="59.8">12</text>
<text x="48.6" y="54.7">8</text>
<text x="59.5" y="54.7">7</text>
<text x="59.5" y="57.3">9</text>
<text x="59.5" y="59.8">11</text>
<text x="88" y="57.3">10</text>
<text x="88" y="59.8">12</text>
<text x="89.2" y="54.7">8</text>
<text x="100.1" y="54.7">7</text>
<text x="100.1" y="57.3">9</text>
<text x="100.1" y="59.8">11</text>
<text x="155.2" y="54.7">3</text>
<text x="155.2" y="59.8">4</text>
<text x="161.1" y="55.9">CLK</text>
<text x="174.8" y="55.9">~OUT2</text>
<text x="174.8" y="58.4">~OUT3</text>
<text x="186.5" y="54.7">7</text>
<text x="186.5" y="57.3">8</text>
<text x="186.5" y="59.8">9</text>
<text x="212.4" y="59.8">10</text>
<text x="213.6" y="54.7">6</text>
<text x="213.6" y="57.3">8</text>
<text x="239.8" y="59.8">9</text>
<text x="47.4" y="62.4">14</text>
<text x="47.4" y="64.9">16</text>
<text x="59.5" y="62.4">13</text>
<text x="59.5" y="64.9">15</text>
<text x="88" y="62.4">14</text>
<text x="88" y="64.9">16</text>
<text x="100.1" y="62.4">13</text>
<text x="100.1" y="64.9">15</text>
<text x="154" y="62.4">21</text>
<text x="161.1" y="60.9">LE</text>
<text x="161.1" y="63.5">~OE</text>
<text x="174.8" y="60.9">~OUT4</text>
<text x="174.8" y="63.5">~OUT5</text>
<text x="186.5" y="62.4">10</text>
<text x="186.5" y="64.9">11</text>
<text x="212.4" y="64.9">17</text>
<text x="212.4" y="62.4">11</text>
<text x="320.3" y="62.4">1</text>
<text x="326.2" y="63.5">SDA</text>
<text x="332.2" y="63.5">VCC</text>
<text x="341.4" y="62.4">8</text>
<text x="47.4" y="67.4">18</text>
<text x="47.4" y="70">20</text>
<text x="59.5" y="67.4">17</text>
<text x="59.5" y="70">19</text>
<text x="88" y="67.4">18</text>
<text x="88" y="70">20</text>
<text x="100.1" y="67.4">17</text>
<text x="100.1" y="70">19</text>
<text x="154" y="67.4">23</text>
<text x="161.1" y="68.6">R-EXT</text>
<text x="174.8" y="66">~OUT6</text>
<text x="174.8" y="68.6">~OUT7</text>
<text x="174.8" y="71.1">~OUT8</text>
<text x="186.5" y="67.4">12</text>
<text x="186.5" y="70">13</text>
<text x="212.4" y="67.4">18</text>
<text x="213.6" y="70">1</text>
<text x="239.8" y="67.4">14</text>
<text x="320.3" y="67.4">2</text>
<text x="326.2" y="68.6">SCL</text>
<text x="334.1" y="68.6">A0</text>
<text x="341.4" y="67.4">7</text>
<text x="47.4" y="72.5">22</text>
<text x="47.4" y="75.1">24</text>
<text x="47.4" y="77.6">26</text>
<text x="59.5" y="72.5">21</text>
<text x="59.5" y="75.1">23</text>
<text x="59.5" y="77.6">25</text>
<text x="88" y="72.5">22</text>
<text x="88" y="75.1">24</text>
<text x="88" y="77.6">26</text>
<text x="100.1" y="72.5">21</text>
<text x="100.1" y="75.1">23</text>
<text x="100.1" y="77.6">25</text>
<text x="154" y="72.5">22</text>
<text x="155.2" y="75.1">2</text>
<text x="161.1" y="73.6">SDO</text>
<text x="161.1" y="76.2">SDI</text>
<text x="173.7" y="76.2">~OUT10</text>
<text x="174.8" y="73.6">~OUT9</text>
<text x="186.5" y="72.5">14</text>
<text x="186.5" y="75.1">15</text>
<text x="186.5" y="77.6">16</text>
<text x="212.4" y="77.6">15</text>
<text x="213.6" y="72.5">2</text>
<text x="213.6" y="75.1">3</text>
<text x="320.3" y="72.5">3</text>
<text x="320.3" y="77.6">4</text>
<text x="326.2" y="73.6">OS</text>
<text x="334.1" y="73.6">A1</text>
<text x="341.4" y="77.6">5</text>
<text x="341.4" y="72.5">6</text>
<text x="47.4" y="80.1">28</text>
<text x="47.4" y="82.7">30</text>
<text x="59.5" y="80.1">27</text>
<text x="59.5" y="82.7">29</text>
<text x="88" y="80.1">28</text>
<text x="88" y="82.7">30</text>
<text x="100.1" y="80.1">27</text>
<text x="100.1" y="82.7">29</text>
<text x="155.2" y="80.1">1</text>
<text x="161.1" y="81.3">GND</text>
<text x="173.7" y="78.7">~OUT11</text>
<text x="173.7" y="81.3">~OUT12</text>
<text x="173.7" y="83.8">~OUT13</text>
<text x="186.5" y="80.1">17</text>
<text x="186.5" y="82.7">18</text>
<text x="212.4" y="80.1">16</text>
<text x="239.8" y="80.1">4</text>
<text x="326.2" y="78.7">GND</text>
<text x="334.1" y="78.7">A2</text>
<text x="47.4" y="85.2">32</text>
<text x="47.4" y="87.8">34</text>
<text x="59.5" y="85.2">31</text>
<text x="59.5" y="87.8">33</text>
<text x="88" y="85.2">32</text>
<text x="88" y="87.8">34</text>
<text x="100.1" y="85.2">31</text>
<text x="100.1" y="87.8">33</text>
<text x="173.7" y="86.3">~OUT14</text>
<text x="173.7" y="88.9">~OUT15</text>
<text x="186.5" y="85.2">19</text>
<text x="186.5" y="87.8">20</text>
<text x="47.4" y="90.3">36</text>
<text x="47.4" y="92.8">38</text>
<text x="47.4" y="95.4">40</text>
<text x="59.5" y="90.3">35</text>
<text x="59.5" y="92.8">37</text>
<text x="59.5" y="95.4">39</text>
<text x="88" y="90.3">36</text>
<text x="88" y="92.8">38</text>
<text x="88" y="95.4">40</text>
<text x="100.1" y="90.3">35</text>
<text x="100.1" y="92.8">37</text>
<text x="100.1" y="95.4">39</text>
<text x="47.4" y="97.9">42</text>
<text x="47.4" y="100.5">44</text>
<text x="59.5" y="97.9">41</text>
<text x="59.5" y="100.5">43</text>
<text x="88" y="97.9">42</text>
<text x="88" y="100.5">44</text>
<text x="100.1" y="97.9">41</text>
<text x="100.1" y="100.5">43</text>
<text x="47.4" y="103">46</text>
<text x="47.4" y="105.5">48</text>
<text x="59.5" y="103">45</text>
<text x="59.5" y="105.5">47</text>
<text x="88" y="103">46</text>
<text x="88" y="105.5">48</text>
<text x="100.1" y="103">45</text>
<text x="100.1" y="105.5">47</text>
<text x="47.4" y="108.1">50</text>
<text x="47.4" y="110.6">52</text>
<text x="47.4" y="113.1">54</text>
<text x="59.5" y="108.1">49</text>
<text x="59.5" y="110.6">51</text>
<text x="59.5" y="113.1">53</text>
<text x="88" y="108.1">50</text>
<text x="88" y="110.6">52</text>
<text x="88" y="113.1">54</text>
<text x="100.1" y="108.1">49</text>
<text x="100.1" y="110.6">51</text>
<text x="100.1" y="113.1">53</text>
<text x="47.4" y="115.7">56</text>
<text x="47.4" y="118.2">58</text>
<text x="59.5" y="115.7">55</text>
<text x="59.5" y="118.2">57</text>
<text x="88" y="115.7">56</text>
<text x="88" y="118.2">58</text>
<text x="100.1" y="115.7">55</text>
<text x="100.1" y="118.2">57</text>
<text x="47.4" y="120.8">60</text>
<text x="47.4" y="123.3">62</text>
<text x="47.4" y="125.8">64</text>
<text x="59.5" y="120.8">59</text>
<text x="59.5" y="123.3">61</text>
<text x="59.5" y="125.8">63</text>
<text x="88" y="120.8">60</text>
<text x="88" y="123.3">62</text>
<text x="88" y="125.8">64</text>
<text x="100.1" y="120.8">59</text>
<text x="100.1" y="123.3">61</text>
<text x="100.1" y="125.8">63</text>
<text x="47.4" y="128.4">66</text>
<text x="47.4" y="130.9">68</text>
<text x="59.5" y="128.4">65</text>
<text x="59.5" y="130.9">67</text>
<text x="88" y="128.4">66</text>
<text x="88" y="130.9">68</text>
<text x="100.1" y="128.4">65</text>
<text x="100.1" y="130.9">67</text>
<text x="47.4" y="133.5">70</text>
<text x="47.4" y="136">72</text>
<text x="59.5" y="133.5">69</text>
<text x="59.5" y="136">71</text>
<text x="88" y="133.5">70</text>
<text x="88" y="136">72</text>
<text x="100.1" y="133.5">69</text>
<text x="100.1" y="136">71</text>
<text x="47.4" y="138.5">74</text>
<text x="47.4" y="141.1">76</text>
<text x="47.4" y="143.6">78</text>
<text x="59.5" y="138.5">73</text>
<text x="59.5" y="141.1">75</text>
<text x="59.5" y="143.6">77</text>
<text x="88" y="138.5">74</text>
<text x="88" y="141.1">76</text>
<text x="88" y="143.6">78</text>
<text x="100.1" y="138.5">73</text>
<text x="100.1" y="141.1">75</text>
<text x="100.1" y="143.6">77</text>
<text x="47.4" y="146.2">80</text>
<text x="59.5" y="146.2">79</text>
<text x="88" y="146.2">80</text>
<text x="100.1" y="146.2">79</text>
<text x="66.3" y="163.9">2</text>
<text x="66.3" y="166.5">4</text>
<text x="77.3" y="163.9">1</text>
<text x="77.3" y="166.5">3</text>
<text x="66.3" y="169">6</text>
<text x="66.3" y="171.6">8</text>
<text x="77.3" y="169">5</text>
<text x="77.3" y="171.6">7</text>
<text x="65.1" y="174.1">10</text>
<text x="65.1" y="176.6">12</text>
<text x="65.1" y="179.2">14</text>
<text x="77.3" y="174.1">9</text>
<text x="77.3" y="176.6">11</text>
<text x="77.3" y="179.2">13</text>
<text x="65.1" y="181.7">16</text>
<text x="65.1" y="184.3">18</text>
<text x="77.3" y="181.7">15</text>
<text x="77.3" y="184.3">17</text>
<text x="65.1" y="186.8">20</text>
<text x="65.1" y="189.3">22</text>
<text x="65.1" y="191.9">24</text>
<text x="77.3" y="186.8">19</text>
<text x="77.3" y="189.3">21</text>
<text x="77.3" y="191.9">23</text>
<text x="65.1" y="194.4">26</text>
<text x="65.1" y="197">28</text>
<text x="77.3" y="194.4">25</text>
<text x="77.3" y="197">27</text>
<text x="65.1" y="199.5">30</text>
<text x="65.1" y="202">32</text>
<text x="77.3" y="199.5">29</text>
<text x="77.3" y="202">31</text>
<text x="65.1" y="204.6">34</text>
<text x="65.1" y="207.1">36</text>
<text x="65.1" y="209.7">38</text>
<text x="77.3" y="204.6">33</text>
<text x="77.3" y="207.1">35</text>
<text x="77.3" y="209.7">37</text>
<text x="65.1" y="212.2">40</text>
<text x="77.3" y="212.2">39</text>
</g>
<g font-size="1.8" fill="#808080">
<text x="218.8" y="51.5">f2</text>
<text x="218.8" y="49">g2</text>
<text x="233.4" y="49">CA2</text>
<text x="218.8" y="59.2">c2</text>
<text x="218.8" y="56.6">d2</text>
<text x="218.8" y="54.1">e2</text>
<text x="218.8" y="64.2">a2</text>
<text x="218.8" y="61.7">b2</text>
<text x="233.4" y="61.7">dp2</text>
<text x="218.8" y="71.9">e1</text>
<text x="218.8" y="69.3">f1</text>
<text x="218.8" y="66.8">g1</text>
<text x="233.4" y="69.3">CA1</text>
<text x="218.8" y="76.9">c1</text>
<text x="218.8" y="74.4">d1</text>
<text x="218.8" y="82">a1</text>
<text x="218.8" y="79.5">b1</text>
<text x="233.4" y="82">dp1</text>
<text x="245.1" y="141.4" transform="rotate(-90 245.1 141.4)">1</text>
</g>
</svg>
